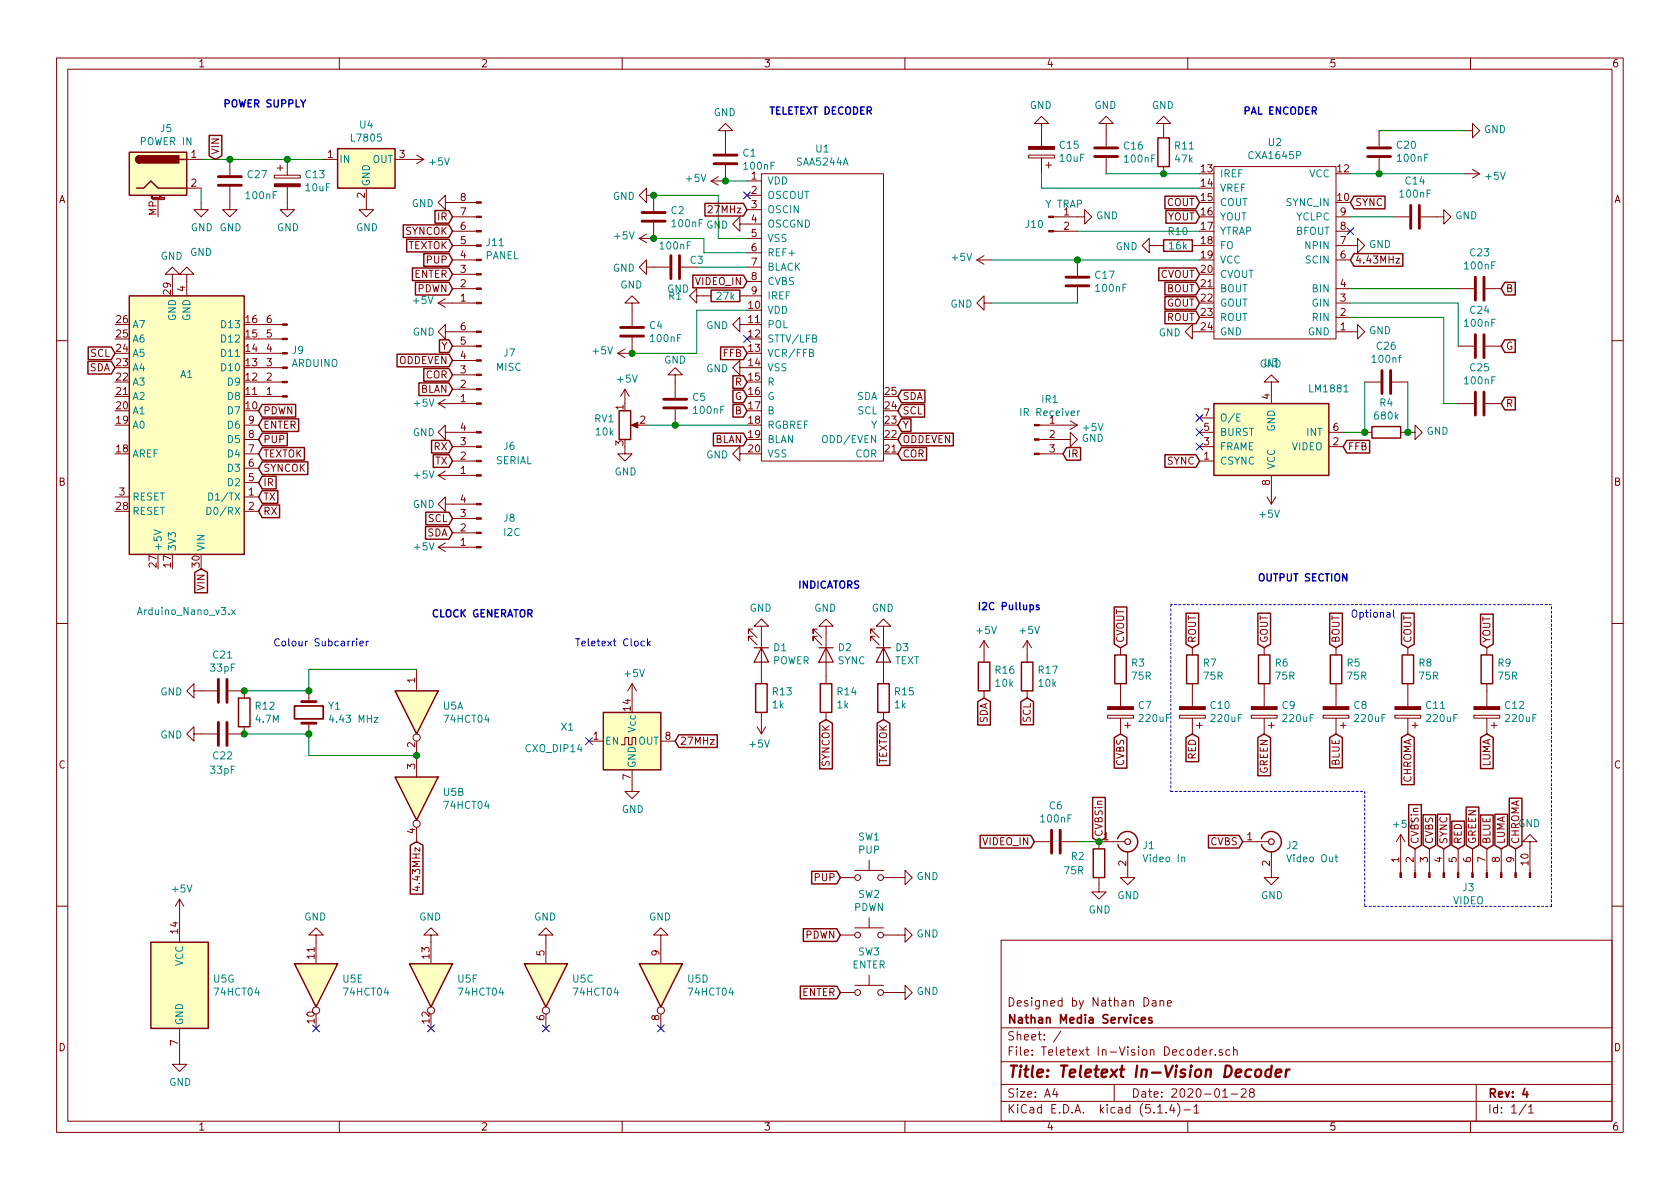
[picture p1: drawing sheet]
<svg xmlns="http://www.w3.org/2000/svg" width="297mm" height="210mm" viewBox="0 0 297 210" stroke-linecap="round" stroke-linejoin="round" font-family="sans-serif">
<g fill="none" stroke="#840000" stroke-width=".18">
<path d="M10 10.3h277v189.9h-277zM12 12.2h273v186.1h-273zM60 10.3v1.9M110 10.3v1.9M160 10.3v1.9M210 10.3v1.9M260 10.3v1.9M26.9 35.3h2.1M27.9 35.3v3M29.1 35.1l-.2-.1 .1-.1h.1v.3h-.1M33 28.2h2.6M33 33.3h2.6"/>
<path d="M35.6 35.8v1.3h1.2l-1.2 1.2-1.3-1.2h1.3M40.6 33v4.1h1.3l-1.3 1.2-1.2-1.2h1.2M40.6 28.2v2.8M48.5 31h4.6v.5h-4.6zM49 29.7h1M49.5 29.2v1M50.8 33v4.1h1.3l-1.3 1.2-1.3-1.2h1.3M50.8 28.2v2.8M57.1 28.2h2.6M64.8 33.3v3.8h1.2l-1.2 1.2-1.3-1.2h1.3M69.8 28.2h5.1M73.7 27.4l1.2 .8"/>
<path d="M74.9 28.2l-1.2 .8M78.7 35.8v-1.3l-1.2 1.3 1.2 1.3v-1.3h5.5M80 38.3h4.2M114.3 34.5v-1.2l-1.3 1.2 1.3 1.3v-1.3h1.3v2.8M115.6 39.4v2.8h-2.6M125.7 32l1.3 .8M127 31.2l-1.3 .8M128.3 23.1h1.2l-1.2-1.3-1.3 1.3h1.3v4.1M128.3 29.2v2.8h-2.6M130.8 39.6v-1.3l-1.3 1.3 1.3 1.3v-1.3h3.8M132.1 32h2.5M132.1 34.5h2.5"/>
<path d="M132.1 37.1h2.5M134.6 30.7h21.6v50.8h-21.6zM181.9 27.4h4.5v.5h-4.5zM184.1 21.8h1.3l-1.3-1.2-1.2 1.2h1.2v4.1M184.1 27.9v2.8M184.9 29.2h1M185.4 28.7v1M186.3 38.3h5.5v-1.2l1.2 1.2-1.2 1.3v-1.3M195.6 21.8h1.2l-1.2-1.2-1.3 1.2h1.3v4.1M195.6 27.9v2.8M205.7 21.8h1.3l-1.3-1.2-1.2 1.2h1.2v2.6M205.7 29.5v1.2"/>
<path d="M214.6 29.5h21.6v30.4h-21.6zM236.2 38.3h2.6M243.8 23.1v2.8M243.8 27.9v2.8M246.4 38.3h2.8M251.2 38.3h4.1v-1.2l1.2 1.2-1.2 1.3v-1.3M259.1 23.1h1.2v-1.3l1.3 1.3-1.3 1.3v-1.3M259.1 30.7h2.5M260.3 30l1.3 .7M261.6 30.7l-1.3 .8M30.5 48.5h1.2l-1.2-1.3-1.3 1.3h1.3v1.3M33 48.5h1.3l-1.3-1.3-1.3 1.3h1.3v3.8"/>
<path d="M45.7 57.4h4.2M45.7 59.9h4.2M77.5 53.6l1.2 .8M77.5 53.6h6.7M78.7 58.7v-1.3l-1.2 1.3 1.2 1.2v-1.2h5.5M78.7 52.8l-1.2 .8M80 46h4.2M80 43.4h4.2M80 40.9h4.2M80 48.5h4.2M80 51h4.2M111.8 53.6h1.2l-1.2-1.3-1.3 1.3h1.3v4.1"/>
<path d="M111.8 59.7v2.8h-2.6M113 42.2l1.3 .7M114.3 47.2v-1.2l-1.3 1.2 1.3 1.3v-1.3h4.1M114.3 41.4l-1.3 .8M120.4 47.2h2.8M123.2 52.3v-1.3l-1.3 1.3 1.3 1.3v-1.3h2.5M130.8 57.4v-1.3l-1.3 1.3 1.3 1.3v-1.3h1.3M130.8 52.3h3.8M132.1 42.2h2.5M132.1 44.7h2.5M132.1 47.2h2.5M132.1 49.8h2.5"/>
<path d="M172.7 46l1.3 .7M172.7 46h2.6M174 53.6v-1.3l-1.3 1.3 1.3 1.3v-1.3h1.3M174 45.2l-1.3 .8M186.3 40.9h4.2M190.5 46v2.8M190.5 50.8v2.8M203.2 43.4v-1.2l-1.3 1.2 1.3 1.3v-1.3h2.5M210.8 58.7v-1.3l-1.3 1.3 1.3 1.2v-1.2h1.3M210.8 43.4h1.3M236.2 43.4h3.8v-1.2l1.3 1.2-1.3 1.3v-1.3M236.2 58.7h3.8v-1.3l1.3 1.3-1.3 1.2v-1.2"/>
<path d="M236.2 46h2.6M236.2 40.9h2.6M236.2 53.6h2.6M236.2 51h2.6M236.2 56.1h2.6M246.8 45.7h.7l-.7 .8h.7M257.8 51h2.8M262.6 51h2.8M10 60.2h2M43.2 75.2h2.5M43.2 77.7h2.5M45.7 62.5h4.2"/>
<path d="M45.7 65h4.2M45.7 67.6h4.2M45.7 70.1h4.2M77.5 71.4h6.7M77.5 71.4l1.2 .7M78.7 76.4v-1.2l-1.2 1.2 1.2 1.3v-1.3h5.5M78.7 70.6l-1.2 .8M80 61.2h4.2M80 63.7h4.2M80 66.3h4.2M80 68.8h4.2M80 79h4.2"/>
<path d="M109.2 62.5l1.3 .7M110.5 79v1.3h1.3l-1.3 1.2-1.3-1.2h1.3M110.5 61.7l-1.3 .8M110.5 68.8l-.8 1.3M110.5 68.8v2.6M110.5 68.8l.8 1.3M112 75.2h1M119.4 66.3h1.2l-1.2-1.3-1.3 1.3h1.3v4.1M119.4 72.4v2.8M130.8 65v-1.3l-1.3 1.3 1.3 1.3v-1.3h1.3M183.7 77.7h5.5v-1.3l1.3 1.3-1.3 1.3v-1.3M183.7 75.2h6.8"/>
<path d="M189.2 74.4l1.3 .8M190.5 75.2l-1.3 .7M212.1 76.4h2.5M212.1 79h2.5M212.1 73.9h2.5M224.8 67.6h1.3l-1.3-1.3-1.3 1.3h1.3v3.8M234.9 76.4h2.6M234.9 79h2.6M241.3 67.6h2.8M241.3 76.4h1.3M246.1 67.6h2.8M247.6 76.4h2.6v-1.2l1.3 1.2-1.3 1.3v-1.3"/>
<path d="M257.8 61.2h2.8M257.8 71.4h2.8M262.6 61.2h2.8M262.6 71.4h2.8M285 60.2h2M20.3 87.9h2.6M43.2 80.3h2.5M43.2 87.9h2.5M43.2 90.4h2.5M43.2 85.3h2.5M43.2 82.8h2.5M77.5 84.1l1.2 .7"/>
<path d="M77.5 84.1h6.7M77.5 96.8h6.7M77.5 96.8l1.2 .7M78.7 89.1v-1.2l-1.2 1.2 1.2 1.3v-1.3h5.5M78.7 83.3l-1.2 .8M78.7 96l-1.2 .8M80 81.5h4.2M80 91.7h4.2M80 94.2h4.2M130.8 80.3v-1.3l-1.3 1.3 1.3 1.2v-1.2h1.3M183.7 80.3h4.3M212.1 81.5h2.5"/>
<path d="M224 87.9l.8 1.2M224.8 84.1v5M225.6 87.9l-.8 1.2M10 110.3h2M73.7 118.4v3.8M133.1 111.2h-.8v.8v-.8l1.6 1.6M133.1 112.5h-.8v.8v-.8l1.6 1.5M134.6 110.7h1.3l-1.3-1.2-1.3 1.2h1.3v10.2M144.5 111.2h-.7v.8v-.8l1.5 1.6M144.5 112.5h-.7v.8v-.8l1.5 1.5M146 110.7h1.3l-1.3-1.2-1.2 1.2h1.2v10.2M154.7 111.2h-.8v.8v-.8l1.5 1.6"/>
<path d="M154.7 112.5h-.8v.8v-.8l1.5 1.5M156.2 110.7h1.3l-1.3-1.2-1.3 1.2h1.3v10.2M174 113.3v3.8M174 113.3l-.8 1.2M174 113.3l.8 1.2M181.6 113.3v3.8M181.6 113.3l-.8 1.2M181.6 113.3l.8 1.2M198.1 114.5v1.3M210.8 114.5v1.3M223.5 114.5v1.3M236.2 114.5v1.3"/>
<path d="M248.9 114.5v1.3M262.9 114.5v1.3M285 110.3h2M34.3 122.2v-1.3l-1.3 1.3 1.3 1.2v-1.2h4.1M34.3 129.8v-1.3l-1.3 1.3 1.3 1.3v-1.3h4.1M40.4 122.2h2.8v1.2M43.2 128.5v1.3h-2.8M54.6 122.2v1.9M54.6 127.9v1.9M73.7 131.1v6.3M104.1 131.1h2.6M109.9 131.7h.6v-1.3h.6v1.3h.7v-1.3h.6v1.3"/>
<path d="M111.8 136.1v3.8h1.2l-1.2 1.3-1.3-1.3h1.3M111.8 120.9v2.5M111.8 120.9l-.8 1.3M111.8 120.9l.7 1.3M116.8 131.1h2.6M133.9 128.5l.7 1.3M134.6 126v3.8M135.4 128.5l-.8 1.3M146 126v1.2M156.2 126v1.2M174 122.2v1.2M181.6 122.2v1.2"/>
<path d="M195.8 126.5h4.6v.5h-4.6zM198.1 120.9v4.1M198.1 127v2.8M198.9 128.3h1M199.4 127.8v1M208.5 126.5h4.6v.5h-4.6zM210.8 120.9v4.1M210.8 127v2.8M211.6 128.3h1M212.1 127.8v1M221.2 126.5h4.6v.5h-4.6zM223.5 120.9v4.1"/>
<path d="M223.5 127v2.8M224.3 128.3h1M224.8 127.8v1M233.9 126.5h4.6v.5h-4.6zM236.2 120.9v4.1M236.2 127v2.8M237 128.3h1M237.5 127.8v1M246.6 126.5h4.6v.5h-4.6zM248.9 120.9v4.1M248.9 127v2.8M249.7 128.3h1"/>
<path d="M250.2 127.8v1M260.6 126.5h4.6v.5h-4.6zM262.9 120.9v4.1M262.9 127v2.8M263.7 128.3h1M264.2 127.8v1M31.7 159v7.6M31.7 159l-.7 1.3M31.7 159l.8 1.3M73.7 146.3v2.5M73.8 156.7v.8l-.9-.3M148.6 155.2h2.5"/>
<path d="M151.1 153.9h5.1M153.7 152.1v1.8M156.2 155.2h3.8v-1.3l1.3 1.3-1.3 1.3v-1.3M182.9 148.8h2.8M187.7 148.8h2.8M194.3 155.2v2.5h1.3l-1.3 1.3-1.3-1.3h1.3M198.9 148.8h-4.6v1.3M199.4 150.6v4.6h1.3l-1.3 1.3-1.3-1.3h1.3M219.7 148.8h4.6M224.8 150.6v4.6h1.3l-1.3 1.3-1.3-1.3h1.3M247.6 147.6l-.7 1.2M247.6 147.6v6.7"/>
<path d="M247.6 147.6l.8 1.2M250.2 150.1v4.2M252.7 150.1v4.2M255.3 150.1v4.2M257.8 150.1v4.2M260.3 150.1v4.2M262.9 150.1v4.2M265.4 150.1v4.2M268 150.1v4.2M270.5 148.8h1.3l-1.3-1.2-1.3 1.2h1.3v5.5M10 160.2h2M55.9 165.3h1.2l-1.2-1.2-1.3 1.2h1.3v5.1"/>
<path d="M55.9 179.3v2.6M76.2 165.3h1.3l-1.3-1.2-1.3 1.2h1.3v5.1M76.2 179.3v2.6M96.5 165.3h1.3l-1.3-1.2-1.3 1.2h1.3v5.1M96.5 179.3v2.6M116.8 165.3h1.3l-1.3-1.2-1.2 1.2h1.2v5.1M116.8 179.3v2.6M148.6 165.3h2.5M148.6 175.5h2.5M151.1 164.1h5.1M151.1 174.2h5.1M153.7 162.3v1.8"/>
<path d="M153.7 172.5v1.7M156.2 165.3h3.8v-1.2l1.3 1.2-1.3 1.3v-1.3M156.2 175.5h3.8v-1.3l1.3 1.3-1.3 1.3v-1.3M177 166.3h108v32h-108zM203.8 177h.5l.1 .9M204.4 177.3l-.5 .1-.2 .2 .2 .3 .5-.1M205.1 177.1l.1-.1a.37 .37 0 0 1 .6 .1v.8M205.1 176.9v1M206.4 177.4l.7-.1-.1-.3-.4-.1-.2 .2 .1 .7h.5M285 160.2h2M31.7 181.9v6.3h1.3l-1.3 1.3-1.2-1.3h1.2M60 198.3v1.9"/>
<path d="M110 198.3v1.9M160 198.3v1.9M177 194.8h108M177 191.8h108M177 187.8h108M177 181.8h108M186.5 192.5l-.4 1h1M186.8 193v1M187.6 182.3l-1.3 2M197 191.8v3M204.7 196.8h.8M206.2 196.7v.1"/>
<path d="M207.2 195.2l-.4 1.1h.9M207.5 195.8v1M208.2 195.1a1.71 1.71 0 0 1 0 2.3M209.3 196.3h1.2M210 198.3v1.9M211.1 195.8l.4-.5v1.5M211.1 196.8h.9M212 185.7l-.5-.1-.2 .3v.6l.2 .1 .5-.1M212 185.1v1.5M212.6 186.1l.7-.1v-.3l-.5-.1-.2 .2 .1 .7h.6M214 185.6v1M214.4 185.6l-.3 .1-.1 .2"/>
<path d="M214.9 186.5v.1M216.1 185.7l-.4-.1-.2 .2 .1 .2 .5 .2v.3h-.6M216.2 194h.8M217.4 185.7l-.4-.1-.3 .3 .1 .6 .2 .1 .4-.1M217.7 193.5h1.1M218.1 185.7l.2-.1 .4 .1v.9M218.1 185.1v1.5M219.5 192.7l.2-.2h.3l.3 .2v.3v.2l-.9 .8h.9M221.2 193.2l-.3-.3 .1-.2 .2-.2 .4 .1 .2 .2-.1 .2-.6 .2a.48 .48 0 0 0-.1 .7l.2 .1 .5-.1a.48 .48 0 0 0-.1-.7h-.1M260 198.3v1.9M261 191.8v6.5M269.8 195.2l-1.2 2"/>
<path d="M270.3 195.8l.4-.5v1.5M270.3 196.8h.8"/>
<circle cx="73.7" cy="130.4" r=".63"/>
<circle cx="73.7" cy="145.7" r=".63"/>
<circle cx="151.6" cy="155.2" r=".51"/>
<circle cx="155.7" cy="155.2" r=".51"/>
<circle cx="55.9" cy="178.7" r=".63"/>
<circle cx="76.2" cy="178.7" r=".63"/>
<circle cx="96.5" cy="178.7" r=".63"/>
<circle cx="116.8" cy="178.7" r=".63"/>
<circle cx="151.6" cy="165.3" r=".51"/>
<circle cx="151.6" cy="175.5" r=".51"/>
<circle cx="155.7" cy="165.3" r=".51"/>
<circle cx="155.7" cy="175.5" r=".51"/>
</g>
<path d="M52.1 124.8h5v2.3h-5zM201.8 180.4l.7-.1v-.3l-.5-.1-.2 .2 .1 .7h.6M203.7 180l-.4-.1-.2 .2 .1 .3 .5 .1v.3h-.6M269.6 192.5l-.4 1h1M270 193v1" fill="none" stroke="#840000" stroke-width=".3"/>
<path d="M222.1 189.3a.53 .53 0 0 1 .5-.2 .53 .53 0 0 1 .4 .4l-.1 .6a.54 .54 0 0 1-.5 .4 .54 .54 0 0 1-.5-.4zM224.8 189.2a.68 .68 0 0 0-1 .3v.8l.2 .1 .6-.1M224.9 188.4l-.3 2M225.6 189.8l.9-.2v-.4h-.8l-.2 1 .3 .2 .5-.1M227.5 189.1l-.2 1.3M228 189.1a.54 .54 0 0 0-.6 .4" fill="none" stroke="#840000" stroke-width=".41"/>
<g fill="#ffffc2" stroke="#ffffc2" stroke-width=".18">
<path d="M52.1 170.4h7.6l-3.8 7.6z"/>
<path d="M69.8 122.2h7.7l-3.8 7.6z"/>
<path d="M69.8 137.4h7.7l-3.8 7.6z"/>
<path d="M92.7 170.4h7.6l-3.8 7.6z"/>
<path d="M113 170.4h7.6l-3.8 7.6z"/>
<path d="M72.4 170.4h7.6l-3.8 7.6z"/>
<path d="M26.7 166.6h10.1v15.3h-10.1z"/>
<path d="M22.9 26.9h10.1v7.6h-10.1z"/>
<path d="M59.7 26.3h10.1v7h-10.1z"/>
<path d="M106.7 126h10.1v10.1h-10.1z"/>
<path d="M214.6 71.4h20.3v12.7h-20.3z"/>
<path d="M22.9 52.3h20.3v45.7h-20.3z"/>
</g>
<g fill="none" stroke="#840000" stroke-width=".25">
<path d="M22.9 26.9h10.1v7.6h-10.1zM24.1 33.3h1.3l1.3-1.3 1.2 1.3h5.1M24.6 27.6a.63 .63 0 0 0-.6 .6 .63 .63 0 0 0 .6 .6M31.7 28.2h1.3M37 23.9h2.2v3.7l-1.1 .6-1.1-.6zM59.7 26.3h10.1v7h-10.1zM71.3 39.8h8.1l.6 1.1-.6 1.1h-8.1zM76.9 37.2h2.5l.6 1.1-.6 1.2h-2.5zM124.6 36h6.8l.7 1.1-.7 1.1h-6.8zM204.7 24.4h2.1v5.1h-2.1zM206 34.7h5.5l.6 1.1-.6 1.1h-5.5zM206.1 37.2h5.4l.6 1.1-.6 1.2h-5.4z"/>
<path d="M239.4 34.7h5.5v2.2h-5.5l-.6-1.1zM22.9 52.3h20.3v45.7h-20.3zM71.9 42.3h7.5l.6 1.1-.6 1.1h-7.5zM72.9 47.4h6.5l.6 1.1-.6 1.1h-6.5zM73.5 49.9h5.9l.6 1.1-.6 1.2h-5.9zM74.9 44.9h4.5l.6 1.1-.6 1.1h-4.5zM122.5 48.7h8.9l.7 1.1-.7 1.1h-8.9zM125.7 51.3h5.1v2h-5.1zM204.9 47.4h6.6l.6 1.1-.6 1.1h-6.6zM205.7 42.4h5.1v2h-5.1zM206 49.9h5.5l.6 1.1-.6 1.2h-5.5zM206 55h5.5l.6 1.1-.6 1.1h-5.5z"/>
<path d="M206 52.5h5.5l.6 1.1-.6 1.1h-5.5zM239.4 44.9h8.6v2.2h-8.6l-.6-1.1zM266.1 49.9h1.8v2.3h-1.8l-.7-1.2zM15.5 63.9h4.2l.6 1.1-.6 1.1h-4.2zM15.6 61.4h4.1l.6 1.1-.6 1.1h-4.1zM46.4 74.1h6.4v2.2h-6.4l-.7-1.1zM46.4 71.5h5.9v2.3h-5.9l-.7-1.2zM46.4 76.6h4.4v2.2h-4.4l-.7-1.1zM46.4 79.1h7.4v2.3h-7.4l-.7-1.1zM70.2 62.6h9.2l.6 1.1-.6 1.2h-9.2zM74.1 67.7h5.3l.6 1.1-.6 1.1h-5.3zM74.9 65.2h4.5l.6 1.1-.6 1.1h-4.5z"/>
<path d="M76.3 77.9h3.1l.6 1.1-.6 1.1h-3.1zM77.7 60.1h1.7l.6 1.1-.6 1.1h-1.7zM109.5 72.6h2v5.1h-2zM126.1 76.6h5.3l.7 1.1-.7 1.1h-5.3zM127.4 61.4h4l.7 1.1-.7 1.1h-4zM129.6 69h1.8l.7 1.1-.7 1.1h-1.8zM129.6 66.4h1.8l.7 1.2-.7 1.1h-1.8zM129.6 71.5h1.8l.7 1.1-.7 1.2h-1.8zM159.4 74.1h1.7v2.2h-1.7l-.7-1.1zM159.4 69h4.1v2.2h-4.1l-.7-1.1zM159.4 79.1h4.4v2.3h-4.4l-.7-1.1zM159.4 71.5h4.1v2.3h-4.1l-.7-1.2z"/>
<path d="M159.4 76.6h9.2v2.2h-9.2l-.7-1.1zM188.6 79.1h2.5v2.3h-2.5l-.6-1.1zM214.6 71.4h20.3v12.7h-20.3zM238.1 77.9h4.1v2.2h-4.1l-.6-1.1zM242.6 75.4h5v2.1h-5zM266.1 70.3h1.8v2.2h-1.8l-.7-1.1zM266.1 60.1h1.8v2.2h-1.8l-.7-1.1zM46.4 84.2h2.4v2.3h-2.4l-.7-1.2zM46.4 89.3h3v2.2h-3l-.7-1.1zM46.4 86.8h2.7v2.2h-2.7l-.7-1.1zM46.4 81.7h8v2.2h-8l-.7-1.1zM75.2 93.1h4.2l.6 1.1-.6 1.1h-4.2z"/>
<path d="M75.3 90.6h4.1l.6 1.1-.6 1.1h-4.1zM76.6 80.4h2.8l.6 1.1-.6 1.1h-2.8zM206 80.4h5.5l.6 1.1-.6 1.1h-5.5zM34.4 101.2l1.2-.6 1.1 .6v3.6h-2.3zM173 117.1h2v5.1h-2zM180.6 117.1h2v5.1h-2zM197 107.3h2.2v6.6l-1.1 .6-1.1-.6zM197.1 115.8h2v5.1h-2zM209.7 108.4h2.2v5.5l-1.1 .6-1.1-.6zM209.8 115.8h2v5.1h-2zM222.4 108.4h2.2v5.5l-1.1 .6-1.1-.6zM222.5 115.8h2v5.1h-2z"/>
<path d="M235.1 108.4h2.2v5.5l-1.1 .6-1.1-.6zM235.2 115.8h2v5.1h-2zM247.8 108.4h2.2v5.5l-1.1 .6-1.1-.6zM247.9 115.8h2v5.1h-2zM261.8 108.6h2.2v5.3l-1.1 .6-1.1-.6zM261.9 115.8h2v5.1h-2zM42.2 123.4h2v5.1h-2zM69.8 122.2h7.7l-3.8 7.6zM69.8 137.4h7.7l-3.8 7.6zM106.7 126h10.1v10.1h-10.1zM120 129.9h6.8v2.3h-6.8l-.6-1.1zM133.6 120.9h2v5.1h-2z"/>
<path d="M144.9 127.9l1.1-.7 1.2 .7v8.1h-2.3zM145 120.9h2.1v5.1h-2.1zM155.1 127.9l1.1-.7 1.1 .7v7.5h-2.2zM155.2 120.9h2v5.1h-2zM172.9 124.1l1.1-.7 1.1 .7v4.1h-2.2zM180.5 124.1l1.1-.7 1.1 .7v4.1h-2.2zM197 130.4l1.1-.6 1.1 .6v5.4h-2.2zM209.7 130.4l1.1-.6 1.1 .6v4.3h-2.2zM222.4 130.4l1.1-.6 1.1 .6v6.8h-2.2zM235.1 130.4l1.1-.6 1.1 .6v5.4h-2.2zM247.8 130.4l1.1-.6 1.1 .6v8.4h-2.2zM261.8 130.4l1.1-.6 1.1 .6v5.5h-2.2z"/>
<path d="M72.5 149.5l1.2-.7 1.1 .7v8.6h-2.3zM143.5 154.1h4.5l.6 1.1-.6 1.1h-4.5zM173.3 147.7h8.9l.7 1.1-.7 1.2h-8.9zM193.2 141h2.2v7.2l-1.1 .6-1.1-.6zM193.3 150.1h2v5.1h-2zM197.6 148.3a1.8 1.8 0 0 1 2.8-1 1.8 1.8 0 0 1 0 2.9 1.8 1.8 0 0 1-2.8-.9M213.7 147.7h5.4l.6 1.1-.6 1.2h-5.4zM223 148.3a1.8 1.8 0 0 1 2-1.3 1.8 1.8 0 0 1 1.5 1.8M226.6 148.8a1.8 1.8 0 0 1-1.6 1.8 1.8 1.8 0 0 1-2-1.3M249.1 142.3h2.2v7.2l-1.1 .6-1.1-.6zM251.6 144.1h2.2v5.4l-1.1 .6-1.1-.6zM254.2 144h2.2v5.5l-1.1 .6-1.1-.6z"/>
<path d="M256.7 145.2h2.2v4.3l-1.1 .6-1.1-.6zM259.2 142.7h2.3v6.8l-1.2 .6-1.1-.6zM261.8 144.1h2.2v5.4l-1.1 .6-1.1-.6zM264.3 144h2.2v5.5l-1.1 .6-1.1-.6zM266.9 141.1h2.2v8.4l-1.1 .6-1.1-.6zM26.7 166.6h10.1v15.3h-10.1zM52.1 170.4h7.6l-3.8 7.6zM72.4 170.4h7.6l-3.8 7.6zM92.7 170.4h7.6l-3.8 7.6zM113 170.4h7.6l-3.8 7.6zM141.5 174.4h6.5l.6 1.1-.6 1.1h-6.5zM142 164.2h6l.6 1.1-.6 1.2h-6z"/>
</g>
<g fill="none" stroke="#840000" stroke-width=".51">
<path d="M38.6 32.8h4.1M38.6 31.2h4.1M113.5 39.1h4.1M113.5 37.6h4.1M126.2 29h4.1M126.2 27.4h4.1M193.5 26.2h4.1M193.5 27.7h4.1M241.8 26.2h4.1M241.8 27.7h4.1M249.4 36.3v4.1M251 36.3v4.1"/>
<path d="M109.7 59.4h4.1M109.7 57.9h4.1M118.6 45.2v4.1M120.1 45.2v4.1M188.5 50.5h4M188.5 49h4M260.9 49v4.1M260.9 59.2v4M262.4 49v4.1M262.4 59.2v4M117.3 72.1h4.1M117.3 70.6h4.1"/>
<path d="M244.3 65.5v4.1M245.9 65.5v4.1M260.9 69.3v4.1M262.4 69.3v4.1M38.6 120.1v4.1M38.6 127.8v4M40.1 120.1v4.1M40.1 127.8v4M53.3 124.1h2.6M53.3 127.9h2.6M185.9 146.8v4.1M187.5 146.8v4.1"/>
</g>
<g fill="#840000" stroke="#840000" stroke-width=".18">
<path d="M221.2 125h4.6v.5h-4.6z"/>
<path d="M233.9 125h4.6v.5h-4.6z"/>
<path d="M195.8 125h4.6v.5h-4.6z"/>
<path d="M48.5 32.5h4.6v.5h-4.6z"/>
<path d="M181.9 25.9h4.5v.5h-4.5z"/>
<path d="M84.2 58.5h.9v.3h-.9z"/>
<path d="M84.2 61.1h.9v.2h-.9z"/>
<path d="M84.2 63.6h.9v.3h-.9z"/>
<path d="M84.2 66.2h.9v.2h-.9z"/>
<path d="M84.2 68.7h.9v.3h-.9z"/>
<path d="M84.2 71.2h.9v.3h-.9z"/>
<path d="M49.9 57.3h.9v.2h-.9z"/>
<path d="M49.9 59.8h.9v.3h-.9z"/>
<path d="M49.9 62.4h.9v.2h-.9z"/>
<path d="M49.9 64.9h.9v.2h-.9z"/>
<path d="M49.9 67.4h.9v.3h-.9z"/>
<path d="M49.9 70h.9v.2h-.9z"/>
<path d="M182.9 80.1h.8v.3h-.8z"/>
<path d="M182.9 77.6h.8v.2h-.8z"/>
<path d="M182.9 75.1h.8v.2h-.8z"/>
<path d="M185.4 40.8h.9v.2h-.9z"/>
<path d="M185.4 38.2h.9v.3h-.9z"/>
<path d="M84.2 35.7h.9v.2h-.9z"/>
<path d="M84.2 38.2h.9v.3h-.9z"/>
<path d="M84.2 40.8h.9v.2h-.9z"/>
<path d="M84.2 43.3h.9v.3h-.9z"/>
<path d="M84.2 45.8h.9v.3h-.9z"/>
<path d="M84.2 48.4h.9v.2h-.9z"/>
<path d="M84.2 50.9h.9v.3h-.9z"/>
<path d="M84.2 53.5h.9v.2h-.9z"/>
<path d="M270.4 154.3h.2v.9h-.2z"/>
<path d="M267.8 154.3h.3v.9h-.3z"/>
<path d="M265.3 154.3h.3v.9h-.3z"/>
<path d="M262.8 154.3h.2v.9h-.2z"/>
<path d="M260.2 154.3h.3v.9h-.3z"/>
<path d="M257.7 154.3h.2v.9h-.2z"/>
<path d="M255.1 154.3h.3v.9h-.3z"/>
<path d="M252.6 154.3h.3v.9h-.3z"/>
<path d="M250.1 154.3h.2v.9h-.2z"/>
<path d="M247.5 154.3h.3v.9h-.3z"/>
<path d="M84.2 76.3h.9v.3h-.9z"/>
<path d="M84.2 78.9h.9v.2h-.9z"/>
<path d="M84.2 81.4h.9v.3h-.9z"/>
<path d="M84.2 83.9h.9v.3h-.9z"/>
<path d="M84.2 89h.9v.3h-.9z"/>
<path d="M84.2 91.6h.9v.2h-.9z"/>
<path d="M84.2 94.1h.9v.3h-.9z"/>
<path d="M84.2 96.6h.9v.3h-.9z"/>
<path d="M111.6 75.2l1.2-.5v1z"/>
<path d="M208.5 125h4.6v.5h-4.6z"/>
<path d="M260.6 125h4.6v.5h-4.6z"/>
<path d="M246.6 125h4.6v.5h-4.6z"/>
</g>
<g fill="none" stroke="#840000" stroke-width=".2">
<path d="M133.3 114.5h2.6M134.6 114.5l1.3 2.6h-2.6zM144.8 114.5h2.5M146 114.5l1.3 2.6h-2.5zM154.9 114.5h2.6M156.2 114.5l1.3 2.6h-2.6z"/>
<circle cx="199.4" cy="148.8" r=".51"/>
<circle cx="224.8" cy="148.8" r=".51"/>
</g>
<path d="M143.1 62.4l.6-.1 .1-.2-.1-.2-.6-.1v1.2h.5l.2-.1 .1-.3-.3-.2M190.9 72.7h-.2l-.1 .2M219.3 73.2h-.6v1.3h.6M223.7 63.7a.59 .59 0 0 0-.7 .6 .59 .59 0 0 0 .7 .6v-.5h-.2M27.2 93.7l1.3 .4-1.3 .4M36.6 89.7a.64 .64 0 0 1 .7 .6 .64 .64 0 0 1-.7 .7zM36.9 87.2a.64 .64 0 0 1 .7 .6 .64 .64 0 0 1-.7 .6zM40.9 107.8l.7 .9M41.6 107.8l-.7 .9M208.9 151.7l.2-.1h.3l.1 .8M236 151.6h.5M236.2 151.1v1.1l.3 .2" fill="none" stroke="#008484" stroke-width=".18"/>
<g fill="#840000" stroke="#840000" stroke-width=".25">
<path d="M24.2 27.7l.4-.1v1.2a.64 .64 0 0 1-.6-.4 .64 .64 0 0 1 .2-.7z"/>
<path d="M24.6 27.6h7v1.2h-7z"/>
</g>
<path d="M207 106.9v33M274.3 106.9h-67.3M207 139.9h34.3M241.3 139.9v20.4M241.3 160.3h33M274.3 160.3v-53.4" fill="none" stroke="#0000c2" stroke-width=".18" stroke-dasharray=".4 .4"/>
<g fill="none" stroke="#008400" stroke-width=".18">
<path d="M35.6 28.2h21.5M35.6 33.3v2.5M115.6 34.5h11.4v7.7h5.1M128.3 32h3.8M184.1 30.7v2.6h28M195.6 30.7h16.5M238.8 30.7h20.3M238.8 38.3h7.6M243.8 23.1h15.3M115.6 42.2h8.9v2.5h7.6M123.2 47.2h8.9M132.1 54.9h-8.9v7.6h-11.4"/>
<path d="M175.3 53.6h15.2M175.3 46h36.8M190.5 40.9h21.6M238.8 51h19M238.8 53.6h19v7.6M238.8 56.1h16.5v15.3h2.5M114.3 75.2h17.8M241.3 67.6v8.8h-3.8M248.9 67.6v8.8M73.7 118.4h-19.1v3.8h-11.4M43.2 129.8h11.4v3.8h19.1M190.5 148.8h3.8"/>
</g>
<path d="M63.1 112.9v.2M63.1 113.4v.8M63.6 113.8l.6-.1v-.3h-.4l-.2 .2 .1 .6h.5M64.8 113.4v.8M65.1 113.4l-.3 .2M113.9 113.4h-.3l-.3 .2 .2 .6h.4M114.5 112.9v1.3M114.6 113.7l.4 .5M115 113.4l-.5 .5M246.4 107.9v1.1l.2 .1" fill="none" stroke="#0000c2" stroke-width=".18"/>
<path d="M183.7 107h-.3l-.2 .2 .1 .1 .4 .2v.3h-.5" fill="none" stroke="#0000c2" stroke-width=".25"/>
<g fill="#008400" stroke="#008400" stroke-width=".25">
<circle cx="243.8" cy="30.7" r=".51"/>
<circle cx="40.6" cy="28.2" r=".51"/>
<circle cx="50.8" cy="28.2" r=".51"/>
<circle cx="43.2" cy="129.8" r=".51"/>
<circle cx="43.2" cy="122.2" r=".51"/>
<circle cx="119.4" cy="75.2" r=".51"/>
<circle cx="248.9" cy="76.4" r=".51"/>
<circle cx="190.5" cy="46" r=".51"/>
<circle cx="194.3" cy="148.8" r=".51"/>
<circle cx="205.7" cy="30.7" r=".51"/>
<circle cx="54.6" cy="129.8" r=".51"/>
<circle cx="73.7" cy="133.6" r=".51"/>
<circle cx="111.8" cy="62.5" r=".51"/>
<circle cx="54.6" cy="122.2" r=".51"/>
<circle cx="241.3" cy="76.4" r=".51"/>
<circle cx="115.6" cy="42.2" r=".51"/>
<circle cx="115.6" cy="34.5" r=".51"/>
<circle cx="128.3" cy="32" r=".51"/>
</g>
<g fill="none" stroke="#000084" stroke-width=".18">
<path d="M131.5 33.9l1.2 1.2M132.7 33.9l-1.2 1.2M131.5 59.3l1.2 1.2M132.7 59.3l-1.2 1.2M238.2 40.3l1.2 1.2M239.4 40.3l-1.2 1.2M211.5 78.4l1.2 1.2M211.5 75.8l1.2 1.3M211.5 73.3l1.2 1.2M212.7 78.4l-1.2 1.2M212.7 75.8l-1.2 1.3M212.7 73.3l-1.2 1.2"/>
<path d="M103.5 130.4l1.2 1.3M104.7 130.4l-1.2 1.3M55.3 181.2l1.2 1.3M56.5 181.2l-1.2 1.3M75.6 181.2l1.2 1.3M76.8 181.2l-1.2 1.3M95.9 181.2l1.2 1.3M97.1 181.2l-1.2 1.3M116.2 181.2l1.2 1.3M117.4 181.2l-1.2 1.3"/>
</g>
<text font-size="2.8" fill="#840000" x="178" y="190.5">Title: Teletext In-Vision Decoder</text>
<g font-size="2.1" fill="#840000">
<text x="178" y="178">Designed by Nathan Dane</text>
<text x="178" y="184">Sheet: /</text>
<text x="178" y="181">Nathan Media Services</text>
<text x="178" y="186.7">File: Teletext In-Vision Decoder.sch</text>
<text x="178" y="196.9">KiCad E.D.A. kicad (5.1.4)-1</text>
<text x="178" y="194.1">Size: A4</text>
<text x="200" y="194.1">Date: 2020-01-28</text>
<text x="263" y="194.1">Rev: 4</text>
<text x="263" y="196.9">Id: 1/1</text>
</g>
<g font-size="1.8" fill="#840000">
<text x="35" y="11.9">1</text>
<text x="85" y="11.9">2</text>
<text x="135" y="11.9">3</text>
<text x="185" y="11.9">4</text>
<text x="235" y="11.9">5</text>
<text x="285" y="11.9">6</text>
<text x="33.8" y="27.9">1</text>
<text x="38.7" y="27.4" transform="rotate(-90 38.7 27.4)">VIN</text>
<text x="57.9" y="27.9">1</text>
<text x="70.6" y="27.9">3</text>
<text x="10.4" y="35.9">A</text>
<text x="33.8" y="33">2</text>
<text x="64.5" y="35" transform="rotate(-90 64.5 35)">2</text>
<text x="81.4" y="35.6">8</text>
<text x="132.9" y="31.7">1</text>
<text x="132.9" y="34.3">2</text>
<text x="212.4" y="30.5">13</text>
<text x="212.4" y="33">14</text>
<text x="212.4" y="35.6">15</text>
<text x="236.5" y="35.6">10</text>
<text x="236.5" y="30.5">12</text>
<text x="285.4" y="35.9">A</text>
<text x="27.7" y="38.1" transform="rotate(-90 27.7 38.1)">MP</text>
<text x="71.7" y="41.5">SYNCOK</text>
<text x="77.4" y="39">IR</text>
<text x="81.4" y="40.6">6</text>
<text x="81.4" y="38.1">7</text>
<text x="125.7" y="37.7">27MHz</text>
<text x="132.9" y="36.8">3</text>
<text x="132.9" y="39.4">4</text>
<text x="132.9" y="41.9">5</text>
<text x="188.1" y="38.1">1</text>
<text x="188.1" y="40.6">2</text>
<text x="206.3" y="36.4">COUT</text>
<text x="206.4" y="39">YOUT</text>
<text x="212.4" y="38.1">16</text>
<text x="212.4" y="40.6">17</text>
<text x="237" y="40.6">8</text>
<text x="237" y="38.1">9</text>
<text x="239.5" y="36.4">SYNC</text>
<text x="72.1" y="44.1">TEXTOK</text>
<text x="75.6" y="46.6">PUP</text>
<text x="81.4" y="45.7">4</text>
<text x="81.4" y="43.2">5</text>
<text x="132.9" y="44.4">6</text>
<text x="132.9" y="47">7</text>
<text x="212.4" y="43.2">18</text>
<text x="212.4" y="45.7">19</text>
<text x="237" y="45.7">6</text>
<text x="237" y="43.2">7</text>
<text x="239.5" y="46.6">4.43MHz</text>
<text x="30.2" y="52" transform="rotate(-90 30.2 52)">29</text>
<text x="32.8" y="51.5" transform="rotate(-90 32.8 51.5)">4</text>
<text x="73.2" y="49.1">ENTER</text>
<text x="73.8" y="51.7">PDWN</text>
<text x="81.4" y="53.3">1</text>
<text x="81.4" y="50.8">2</text>
<text x="81.4" y="48.3">3</text>
<text x="123" y="50.4">VIDEO_IN</text>
<text x="132.9" y="49.5">8</text>
<text x="132.9" y="52.1">9</text>
<text x="205.1" y="49.1">CVOUT</text>
<text x="206.3" y="51.7">BOUT</text>
<text x="212.4" y="48.3">20</text>
<text x="212.4" y="50.8">21</text>
<text x="212.4" y="53.3">22</text>
<text x="237" y="53.3">3</text>
<text x="237" y="50.8">4</text>
<text x="266.2" y="51.7">B</text>
<text x="20.6" y="59.7">25</text>
<text x="20.6" y="57.1">26</text>
<text x="43.5" y="59.7">15</text>
<text x="43.5" y="57.1">16</text>
<text x="47.1" y="59.7">5</text>
<text x="47.1" y="57.1">6</text>
<text x="81.4" y="58.4">6</text>
<text x="132.4" y="54.6">10</text>
<text x="132.4" y="57.1">11</text>
<text x="132.4" y="59.7">12</text>
<text x="206.2" y="54.2">GOUT</text>
<text x="206.3" y="56.8">ROUT</text>
<text x="212.4" y="55.9">23</text>
<text x="212.4" y="58.4">24</text>
<text x="237" y="58.4">1</text>
<text x="237" y="55.9">2</text>
<text x="15.8" y="65.7">SDA</text>
<text x="16" y="63.1">SCL</text>
<text x="20.6" y="64.8">23</text>
<text x="20.6" y="62.2">24</text>
<text x="43.5" y="64.8">13</text>
<text x="43.5" y="62.2">14</text>
<text x="47.1" y="64.8">3</text>
<text x="47.1" y="62.2">4</text>
<text x="70.5" y="64.4">ODDEVEN</text>
<text x="78.1" y="61.8">Y</text>
<text x="81.4" y="63.5">4</text>
<text x="81.4" y="61">5</text>
<text x="127.9" y="63.1">FFB</text>
<text x="132.4" y="62.2">13</text>
<text x="132.4" y="64.8">14</text>
<text x="266.2" y="61.8">G</text>
<text x="20.6" y="69.8">21</text>
<text x="20.6" y="67.3">22</text>
<text x="43.5" y="69.8">11</text>
<text x="43.5" y="67.3">12</text>
<text x="47.1" y="69.8">1</text>
<text x="47.1" y="67.3">2</text>
<text x="74.3" y="69.5">BLAN</text>
<text x="75.3" y="66.9">COR</text>
<text x="81.4" y="71.1">1</text>
<text x="81.4" y="68.6">2</text>
<text x="81.4" y="66">3</text>
<text x="129.9" y="70.7">G</text>
<text x="130" y="68.2">R</text>
<text x="132.4" y="67.3">15</text>
<text x="132.4" y="69.8">16</text>
<text x="156.5" y="69.8">25</text>
<text x="159.5" y="70.7">SDA</text>
<text x="224.5" y="70.6" transform="rotate(-90 224.5 70.6)">4</text>
<text x="20.6" y="74.9">19</text>
<text x="20.6" y="72.4">20</text>
<text x="43.5" y="72.4">10</text>
<text x="44" y="77.5">8</text>
<text x="44" y="74.9">9</text>
<text x="46.5" y="75.8">ENTER</text>
<text x="46.5" y="73.3">PDWN</text>
<text x="81.4" y="76.2">4</text>
<text x="110.2" y="72.5" transform="rotate(-90 110.2 72.5)">1</text>
<text x="113.2" y="74.9">2</text>
<text x="130" y="73.3">B</text>
<text x="132.4" y="72.4">17</text>
<text x="132.4" y="74.9">18</text>
<text x="132.4" y="77.5">19</text>
<text x="156.5" y="77.5">22</text>
<text x="156.5" y="74.9">23</text>
<text x="156.5" y="72.4">24</text>
<text x="159.5" y="75.8">Y</text>
<text x="159.5" y="73.3">SCL</text>
<text x="185.6" y="74.9">1</text>
<text x="185.6" y="77.5">2</text>
<text x="212.9" y="76.2">5</text>
<text x="212.9" y="73.7">7</text>
<text x="235.7" y="76.2">6</text>
<text x="266.2" y="72">R</text>
<text x="20.6" y="80">18</text>
<text x="44" y="82.5">6</text>
<text x="44" y="80">7</text>
<text x="46.5" y="78.4">PUP</text>
<text x="46.5" y="80.9">TEXTOK</text>
<text x="46.5" y="83.4">SYNCOK</text>
<text x="76.8" y="79.6">RX</text>
<text x="77" y="82.2">TX</text>
<text x="81.4" y="83.8">1</text>
<text x="81.4" y="81.3">2</text>
<text x="81.4" y="78.7">3</text>
<text x="110.2" y="78.8" transform="rotate(-90 110.2 78.8)">3</text>
<text x="126.4" y="78.4">BLAN</text>
<text x="132.4" y="80">20</text>
<text x="156.5" y="80">21</text>
<text x="159.5" y="80.9">COR</text>
<text x="159.5" y="78.4">ODDEVEN</text>
<text x="185.6" y="80">3</text>
<text x="188.7" y="80.9">IR</text>
<text x="206.4" y="82.2">SYNC</text>
<text x="212.9" y="81.3">1</text>
<text x="212.9" y="78.7">3</text>
<text x="235.7" y="78.7">2</text>
<text x="238.3" y="79.6">FFB</text>
<text x="10.4" y="85.9">B</text>
<text x="21.1" y="87.6">3</text>
<text x="44" y="87.6">1</text>
<text x="44" y="85.1">5</text>
<text x="46.5" y="86">IR</text>
<text x="46.5" y="88.5">TX</text>
<text x="81.4" y="88.9">4</text>
<text x="224.5" y="85.8" transform="rotate(-90 224.5 85.8)">8</text>
<text x="285.4" y="85.9">B</text>
<text x="20.6" y="90.2">28</text>
<text x="44" y="90.2">2</text>
<text x="46.5" y="91.1">RX</text>
<text x="75.5" y="94.9">SDA</text>
<text x="75.7" y="92.3">SCL</text>
<text x="81.4" y="94">2</text>
<text x="81.4" y="91.4">3</text>
<text x="27.7" y="100.3" transform="rotate(-90 27.7 100.3)">27</text>
<text x="30.2" y="100.3" transform="rotate(-90 30.2 100.3)">17</text>
<text x="35.3" y="100.3" transform="rotate(-90 35.3 100.3)">30</text>
<text x="81.4" y="96.5">1</text>
<text x="36.2" y="104.3" transform="rotate(-90 36.2 104.3)">VIN</text>
<text x="198.8" y="113.8" transform="rotate(-90 198.8 113.8)">CVOUT</text>
<text x="211.5" y="113.8" transform="rotate(-90 211.5 113.8)">ROUT</text>
<text x="224.2" y="113.8" transform="rotate(-90 224.2 113.8)">GOUT</text>
<text x="236.9" y="113.8" transform="rotate(-90 236.9 113.8)">BOUT</text>
<text x="249.6" y="113.8" transform="rotate(-90 249.6 113.8)">COUT</text>
<text x="263.5" y="113.8" transform="rotate(-90 263.5 113.8)">YOUT</text>
<text x="73.4" y="120.7" transform="rotate(-90 73.4 120.7)">1</text>
<text x="111.5" y="125.7" transform="rotate(-90 111.5 125.7)">14</text>
<text x="104.9" y="130.8">1</text>
<text x="117.6" y="130.8">8</text>
<text x="120.2" y="131.7">27MHz</text>
<text x="174.6" y="128" transform="rotate(-90 174.6 128)">SDA</text>
<text x="182.2" y="127.8" transform="rotate(-90 182.2 127.8)">SCL</text>
<text x="10.4" y="135.9">C</text>
<text x="73.4" y="136" transform="rotate(-90 73.4 136)">3</text>
<text x="73.4" y="132.2" transform="rotate(-90 73.4 132.2)">2</text>
<text x="111.5" y="137.9" transform="rotate(-90 111.5 137.9)">7</text>
<text x="146.7" y="135.6" transform="rotate(-90 146.7 135.6)">SYNCOK</text>
<text x="156.8" y="135.2" transform="rotate(-90 156.8 135.2)">TEXTOK</text>
<text x="198.8" y="135.5" transform="rotate(-90 198.8 135.5)">CVBS</text>
<text x="211.5" y="134.3" transform="rotate(-90 211.5 134.3)">RED</text>
<text x="224.2" y="136.9" transform="rotate(-90 224.2 136.9)">GREEN</text>
<text x="236.9" y="135.4" transform="rotate(-90 236.9 135.4)">BLUE</text>
<text x="263.5" y="135.7" transform="rotate(-90 263.5 135.7)">LUMA</text>
<text x="285.4" y="135.9">C</text>
<text x="249.6" y="138.5" transform="rotate(-90 249.6 138.5)">CHROMA</text>
<text x="73.4" y="147.4" transform="rotate(-90 73.4 147.4)">4</text>
<text x="173.8" y="149.5">VIDEO_IN</text>
<text x="194.9" y="148.1" transform="rotate(-90 194.9 148.1)">CVBSin</text>
<text x="195.1" y="148.6">1</text>
<text x="214" y="149.5">CVBS</text>
<text x="220.5" y="148.6">1</text>
<text x="250.8" y="149.3" transform="rotate(-90 250.8 149.3)">CVBSin</text>
<text x="253.4" y="149.3" transform="rotate(-90 253.4 149.3)">CVBS</text>
<text x="255.9" y="149.3" transform="rotate(-90 255.9 149.3)">SYNC</text>
<text x="258.4" y="149.3" transform="rotate(-90 258.4 149.3)">RED</text>
<text x="261" y="149.3" transform="rotate(-90 261 149.3)">GREEN</text>
<text x="263.5" y="149.3" transform="rotate(-90 263.5 149.3)">BLUE</text>
<text x="266.1" y="149.3" transform="rotate(-90 266.1 149.3)">LUMA</text>
<text x="268.4" y="146.3">GND</text>
<text x="268.6" y="149.3" transform="rotate(-90 268.6 149.3)">CHROMA</text>
<text x="144.2" y="155.8">PUP</text>
<text x="199.1" y="153.1" transform="rotate(-90 199.1 153.1)">2</text>
<text x="224.5" y="153.1" transform="rotate(-90 224.5 153.1)">2</text>
<text x="247.4" y="152.5" transform="rotate(-90 247.4 152.5)">1</text>
<text x="249.9" y="152.5" transform="rotate(-90 249.9 152.5)">2</text>
<text x="252.5" y="152.5" transform="rotate(-90 252.5 152.5)">3</text>
<text x="255" y="152.5" transform="rotate(-90 255 152.5)">4</text>
<text x="257.6" y="152.5" transform="rotate(-90 257.6 152.5)">5</text>
<text x="260.1" y="152.5" transform="rotate(-90 260.1 152.5)">6</text>
<text x="262.6" y="152.5" transform="rotate(-90 262.6 152.5)">7</text>
<text x="265.2" y="152.5" transform="rotate(-90 265.2 152.5)">8</text>
<text x="267.7" y="152.5" transform="rotate(-90 267.7 152.5)">9</text>
<text x="270.3" y="153" transform="rotate(-90 270.3 153)">10</text>
<text x="74.3" y="156.7" transform="rotate(-90 74.3 156.7)">4.43MHz</text>
<text x="31.5" y="165" transform="rotate(-90 31.5 165)">14</text>
<text x="142.4" y="166">PDWN</text>
<text x="55.6" y="169.5" transform="rotate(-90 55.6 169.5)">11</text>
<text x="75.9" y="169.5" transform="rotate(-90 75.9 169.5)">13</text>
<text x="96.3" y="169" transform="rotate(-90 96.3 169)">5</text>
<text x="116.6" y="169" transform="rotate(-90 116.6 169)">9</text>
<text x="141.8" y="176.1">ENTER</text>
<text x="10.4" y="185.9">D</text>
<text x="31.5" y="184.9" transform="rotate(-90 31.5 184.9)">7</text>
<text x="55.6" y="180.9" transform="rotate(-90 55.6 180.9)">10</text>
<text x="75.9" y="180.9" transform="rotate(-90 75.9 180.9)">12</text>
<text x="96.3" y="180.4" transform="rotate(-90 96.3 180.4)">6</text>
<text x="116.6" y="180.4" transform="rotate(-90 116.6 180.4)">8</text>
<text x="285.4" y="185.9">D</text>
<text x="35" y="199.9">1</text>
<text x="85" y="199.9">2</text>
<text x="135" y="199.9">3</text>
<text x="185" y="199.9">4</text>
<text x="235" y="199.9">5</text>
<text x="285" y="199.9">6</text>
</g>
<g font-size="1.8" fill="#008484">
<text x="28.4" y="23.4">J5</text>
<text x="63.7" y="22.7">U4</text>
<text x="126.2" y="20.5">GND</text>
<text x="182.1" y="19.3">GND</text>
<text x="193.5" y="19.3">GND</text>
<text x="203.7" y="19.3">GND</text>
<text x="262.4" y="23.5">GND</text>
<text x="24.9" y="25.7">POWER IN</text>
<text x="59.9" y="28.8">IN</text>
<text x="62.3" y="25">L7805</text>
<text x="65.9" y="28.8">OUT</text>
<text x="76" y="29.3">+5V</text>
<text x="131.4" y="27.7">C1</text>
<text x="140.9" y="29.3">SAA5244A</text>
<text x="144.3" y="27">U1</text>
<text x="187.4" y="26.3">C15</text>
<text x="187.5" y="28.6">10uF</text>
<text x="198.8" y="26.4">C16</text>
<text x="199" y="28.7">100nF</text>
<text x="207.8" y="26.4">R11</text>
<text x="207.8" y="28.7">47k</text>
<text x="221" y="28.1">CXA1645P</text>
<text x="224.3" y="25.8">U2</text>
<text x="247" y="26.3">C20</text>
<text x="247.2" y="28.6">100nF</text>
<text x="43.6" y="35.2">100nF</text>
<text x="43.8" y="31.5">C27</text>
<text x="54.1" y="31.5">C13</text>
<text x="54.1" y="33.8">10uF</text>
<text x="65.4" y="33" transform="rotate(-90 65.4 33)">GND</text>
<text x="108.4" y="35.4">GND</text>
<text x="121.4" y="32.2">+5V</text>
<text x="131.6" y="30">100nF</text>
<text x="135.6" y="32.6">VDD</text>
<text x="135.6" y="35.2">OSCOUT</text>
<text x="215.6" y="31.4">IREF</text>
<text x="215.6" y="33.9">VREF</text>
<text x="231.5" y="31.4">VCC</text>
<text x="247.6" y="34.9">100nF</text>
<text x="248.6" y="32.6">C14</text>
<text x="262.7" y="31.8">+5V</text>
<text x="33.7" y="40.9">GND GND</text>
<text x="49" y="40.9">GND</text>
<text x="62.9" y="40.9">GND</text>
<text x="72.8" y="36.6">GND</text>
<text x="118.7" y="37.9">C2</text>
<text x="118.9" y="40.2">100nF GND</text>
<text x="135.6" y="37.7">OSCIN</text>
<text x="135.6" y="40.3">OSCGND</text>
<text x="181.4" y="40.3">J10</text>
<text x="184.9" y="36.7">Y TRAP</text>
<text x="193.8" y="38.8">GND</text>
<text x="206.7" y="41.6">R10</text>
<text x="215.6" y="36.4">COUT</text>
<text x="215.6" y="39">YOUT</text>
<text x="215.6" y="41.5">YTRAP</text>
<text x="227.5" y="36.4">SYNC_IN</text>
<text x="229.1" y="41.5">BFOUT</text>
<text x="229.2" y="39">YCLPC</text>
<text x="257.3" y="38.8">GND</text>
<text x="28.4" y="45.9">GND</text>
<text x="33.6" y="45.3">GND</text>
<text x="85.8" y="45.8">PANEL</text>
<text x="86.1" y="43.5">J11</text>
<text x="108.7" y="42.3">+5V</text>
<text x="116.8" y="44.1">100nF</text>
<text x="122.1" y="46.7">C3</text>
<text x="135.6" y="42.8">VSS</text>
<text x="135.6" y="45.3">REF+</text>
<text x="135.6" y="47.9">BLACK</text>
<text x="168.4" y="46.1">+5V</text>
<text x="197.3" y="44.2">GND</text>
<text x="206.8" y="44.1">16k</text>
<text x="215.6" y="44.1">FO</text>
<text x="215.6" y="46.6">VCC</text>
<text x="231" y="46.6">SCIN</text>
<text x="231" y="44.1">NPIN</text>
<text x="242.1" y="43.9">GND</text>
<text x="259.1" y="47.6">100nF</text>
<text x="260" y="45.3">C23</text>
<text x="73.2" y="53.8">+5V</text>
<text x="108.4" y="48.1">GND</text>
<text x="109.7" y="51">GND</text>
<text x="118" y="51.7">GND</text>
<text x="118.3" y="53">R1</text>
<text x="126.8" y="53">27k</text>
<text x="135.6" y="50.4">CVBS</text>
<text x="135.6" y="53">IREF</text>
<text x="193.7" y="49.3">C17</text>
<text x="193.9" y="51.6">100nF</text>
<text x="215.6" y="49.1">CVOUT</text>
<text x="215.6" y="51.7">BOUT</text>
<text x="232.2" y="51.7">BIN</text>
<text x="23.4" y="58">A7</text>
<text x="31.1" y="56.8" transform="rotate(-90 31.1 56.8)">GND</text>
<text x="33.7" y="56.8" transform="rotate(-90 33.7 56.8)">GND</text>
<text x="39.4" y="58">D13</text>
<text x="73" y="59.4">GND</text>
<text x="114.9" y="58.2">C4</text>
<text x="124.9" y="58.2">GND</text>
<text x="135.6" y="55.5">VDD</text>
<text x="135.6" y="58">POL</text>
<text x="168" y="54.4">GND</text>
<text x="204.9" y="59.5">GND</text>
<text x="215.6" y="54.2">GOUT</text>
<text x="215.6" y="56.8">ROUT</text>
<text x="215.6" y="59.3">GND</text>
<text x="231.3" y="59.3">GND</text>
<text x="232.1" y="54.2">GIN</text>
<text x="232.2" y="56.8">RIN</text>
<text x="242.1" y="59.1">GND</text>
<text x="259.1" y="57.8">100nF</text>
<text x="260" y="55.5">C24</text>
<text x="23.4" y="65.7">A4</text>
<text x="23.4" y="63.1">A5</text>
<text x="23.4" y="60.6">A6</text>
<text x="39.4" y="65.7">D10</text>
<text x="39.4" y="63.1">D11</text>
<text x="39.4" y="60.6">D12</text>
<text x="51.6" y="64.9">ARDUINO</text>
<text x="51.7" y="62.6">J9</text>
<text x="87.8" y="65.6">MISC</text>
<text x="89.1" y="63">J7</text>
<text x="104.9" y="62.7">+5V</text>
<text x="115.1" y="60.5">100nF</text>
<text x="117.4" y="64.3">GND</text>
<text x="124.9" y="65.8">GND</text>
<text x="135.6" y="60.6">STTV/LFB</text>
<text x="135.6" y="63.1">VCR/FFB</text>
<text x="135.6" y="65.7">VSS</text>
<text x="223.7" y="64.8">U3</text>
<text x="242.8" y="64.2">100nf</text>
<text x="243.5" y="61.8">C26</text>
<text x="260" y="65.7">C25</text>
<text x="23.4" y="70.7">A2</text>
<text x="23.4" y="68.2">A3</text>
<text x="31.9" y="66.8">A1</text>
<text x="40.4" y="70.7">D8</text>
<text x="40.4" y="68.2">D9</text>
<text x="73.3" y="71.9">+5V</text>
<text x="109.3" y="67.7">+5V</text>
<text x="122.5" y="70.9">C5</text>
<text x="135.6" y="68.2">R</text>
<text x="135.6" y="70.7">G</text>
<text x="151.5" y="70.7">SDA</text>
<text x="184.3" y="71.3">IR1</text>
<text x="231.7" y="69.4">LM1881</text>
<text x="244" y="71.9">R4</text>
<text x="259.1" y="68">100nF</text>
<text x="23.4" y="75.8">A0</text>
<text x="23.4" y="73.3">A1</text>
<text x="40.4" y="73.3">D7</text>
<text x="40.4" y="75.8">D6</text>
<text x="73" y="77.1">GND</text>
<text x="105.2" y="74.7">RV1</text>
<text x="105.4" y="77">10k</text>
<text x="122.8" y="73.2">100nF</text>
<text x="135.6" y="73.3">B</text>
<text x="135.6" y="75.8">RGBREF</text>
<text x="151.7" y="73.3">SCL</text>
<text x="154" y="75.8">Y</text>
<text x="180.8" y="73.6">IR Receiver</text>
<text x="191.6" y="76.2">+5V</text>
<text x="215.6" y="77.1">BURST</text>
<text x="215.6" y="74.5">O/E</text>
<text x="225.4" y="76.3" transform="rotate(-90 225.4 76.3)">GND</text>
<text x="231.1" y="77.1">INT</text>
<text x="243.2" y="74.2">680k</text>
<text x="252.2" y="76.9">GND</text>
<text x="23.4" y="80.9">AREF</text>
<text x="40.4" y="83.4">D3</text>
<text x="40.4" y="80.9">D4</text>
<text x="40.4" y="78.4">D5</text>
<text x="87.7" y="82.1">SERIAL</text>
<text x="89.1" y="79.5">J6</text>
<text x="124.9" y="81.1">GND</text>
<text x="135.6" y="78.4">BLAN</text>
<text x="135.6" y="80.9">VSS</text>
<text x="145.9" y="78.4">ODD/EVEN</text>
<text x="151.3" y="80.9">COR</text>
<text x="191.3" y="78.2">GND</text>
<text x="215.6" y="82.2">CSYNC</text>
<text x="215.6" y="79.6">FRAME</text>
<text x="225.4" y="83.1" transform="rotate(-90 225.4 83.1)">VCC</text>
<text x="228.4" y="79.6">VIDEO</text>
<text x="23.4" y="88.5">RESET</text>
<text x="37.7" y="88.5">D1/TX</text>
<text x="40.4" y="86">D2</text>
<text x="73" y="89.8">GND</text>
<text x="73.3" y="84.6">+5V</text>
<text x="108.7" y="84.1">GND</text>
<text x="23.4" y="91.1">RESET</text>
<text x="37.5" y="91.1">D0/RX</text>
<text x="89.1" y="92.2">J8</text>
<text x="89.1" y="94.8">I2C</text>
<text x="222.8" y="91.6">+5V</text>
<text x="28.6" y="97.5" transform="rotate(-90 28.6 97.5)">+5V</text>
<text x="31.1" y="97.5" transform="rotate(-90 31.1 97.5)">3V3</text>
<text x="36.2" y="97.5" transform="rotate(-90 36.2 97.5)">VIN</text>
<text x="73.3" y="97.3">+5V</text>
<text x="24.7" y="108.8">Arduino_Nano_v3.x</text>
<text x="132.5" y="108.2">GND</text>
<text x="144" y="108.2">GND</text>
<text x="154.1" y="108.2">GND</text>
<text x="172.8" y="112.1">+5V</text>
<text x="180.4" y="112.1">+5V</text>
<text x="37.3" y="118.8">33pF</text>
<text x="37.7" y="116.5">C21</text>
<text x="110.5" y="119.7">+5V</text>
<text x="136.6" y="117.5">POWER</text>
<text x="136.8" y="115.2">D1</text>
<text x="148.1" y="117.5">SYNC</text>
<text x="148.3" y="115.2">D2</text>
<text x="158.2" y="117.5">TEXT</text>
<text x="158.4" y="115.2">D3</text>
<text x="176" y="119.1">R16</text>
<text x="183.7" y="119.1">R17</text>
<text x="200.1" y="117.9">R3</text>
<text x="212.8" y="117.9">R7</text>
<text x="225.5" y="117.9">R6</text>
<text x="238.2" y="117.9">R5</text>
<text x="250.9" y="117.9">R8</text>
<text x="264.9" y="117.9">R9</text>
<text x="28.3" y="123">GND</text>
<text x="45.2" y="125.5">R12</text>
<text x="58.1" y="125.5">Y1</text>
<text x="78.4" y="125.5">U5A</text>
<text x="136.6" y="125.3">1k</text>
<text x="136.7" y="123">R13</text>
<text x="148.1" y="125.3">1k</text>
<text x="148.1" y="123">R14</text>
<text x="158.2" y="125.3">1k</text>
<text x="158.3" y="123">R15</text>
<text x="176.1" y="121.5">10k</text>
<text x="183.7" y="121.5">10k</text>
<text x="200.2" y="120.2">75R</text>
<text x="201.3" y="125.4">C7</text>
<text x="212.9" y="120.2">75R</text>
<text x="214.1" y="125.4">C10</text>
<text x="225.6" y="120.2">75R</text>
<text x="226.7" y="125.4">C9</text>
<text x="238.3" y="120.2">75R</text>
<text x="239.4" y="125.4">C8</text>
<text x="251" y="120.2">75R</text>
<text x="252.2" y="125.4">C11</text>
<text x="264.9" y="120.2">75R</text>
<text x="266.2" y="125.4">C12</text>
<text x="28.3" y="130.6">GND</text>
<text x="45.3" y="127.8">4.7M</text>
<text x="58.7" y="127.8">4.43 MHz</text>
<text x="78.7" y="127.8">74HCT04</text>
<text x="99.3" y="129.2">X1</text>
<text x="106.9" y="131.7">EN</text>
<text x="112.4" y="129.4" transform="rotate(-90 112.4 129.4)">Vcc</text>
<text x="112.9" y="131.7">OUT</text>
<text x="201.6" y="127.7">220uF</text>
<text x="214.3" y="127.7">220uF</text>
<text x="227" y="127.7">220uF</text>
<text x="239.7" y="127.7">220uF</text>
<text x="252.4" y="127.7">220uF</text>
<text x="266.3" y="127.7">220uF</text>
<text x="37.3" y="136.8">33pF</text>
<text x="37.7" y="134.3">C22</text>
<text x="93.1" y="133">CXO_DIP14</text>
<text x="112.4" y="135.9" transform="rotate(-90 112.4 135.9)">GND</text>
<text x="132.6" y="132.2">+5V</text>
<text x="78.5" y="140.7">U5B</text>
<text x="78.7" y="143">74HCT04</text>
<text x="109.9" y="143.8">GND</text>
<text x="185.6" y="143.1">C6</text>
<text x="151.8" y="148.6">SW1</text>
<text x="184.1" y="145.4">100nF</text>
<text x="246.4" y="146.4">+5V</text>
<text x="151.9" y="150.9">PUP</text>
<text x="162.1" y="155.6">GND</text>
<text x="188.2" y="154.6">75R</text>
<text x="189.4" y="152.1">R2</text>
<text x="202.1" y="150.2">J1</text>
<text x="202.5" y="152.5">Video In</text>
<text x="227.5" y="150.2">J2</text>
<text x="227.9" y="152.5">Video Out</text>
<text x="30.5" y="157.8">+5V</text>
<text x="151" y="161.1">PDWN</text>
<text x="151.8" y="158.8">SW2</text>
<text x="192.5" y="161.5">GND</text>
<text x="197.6" y="159">GND</text>
<text x="223" y="159">GND</text>
<text x="256.9" y="159.9">VIDEO</text>
<text x="258.7" y="157.6">J3</text>
<text x="53.8" y="162.8">GND</text>
<text x="74.1" y="162.8">GND</text>
<text x="94.4" y="162.8">GND</text>
<text x="114.8" y="162.8">GND</text>
<text x="162.1" y="165.8">GND</text>
<text x="32.4" y="170.9" transform="rotate(-90 32.4 170.9)">VCC</text>
<text x="37.8" y="173.8">U5G</text>
<text x="60.7" y="173.8">U5E</text>
<text x="81" y="173.8">U5F</text>
<text x="101.3" y="173.8">U5C</text>
<text x="121.6" y="173.8">U5D</text>
<text x="150.7" y="171.3">ENTER</text>
<text x="151.8" y="169">SW3</text>
<text x="38.1" y="176.1">74HCT04</text>
<text x="60.9" y="176.1">74HCT04</text>
<text x="81.3" y="176.1">74HCT04</text>
<text x="101.6" y="176.1">74HCT04</text>
<text x="121.9" y="176.1">74HCT04</text>
<text x="162.1" y="175.9">GND</text>
<text x="32.4" y="181.4" transform="rotate(-90 32.4 181.4)">GND</text>
<text x="29.9" y="192">GND</text>
</g>
<g font-size="1.8" fill="#0000c2">
<text x="39.4" y="19">POWER SUPPLY</text>
<text x="135.9" y="20.3">TELETEXT DECODER</text>
<text x="219.7" y="20.3">PAL ENCODER</text>
<text x="141" y="104.1">INDICATORS</text>
<text x="172.7" y="107.9">I2C Pullups</text>
<text x="222.2" y="102.8">OUTPUT SECTION</text>
<text x="76.2" y="109.2">CLOCK GENERATOR</text>
<text x="238.8" y="109.2">Optional</text>
<text x="48.3" y="114.3">Colour Subcarrier</text>
<text x="101.6" y="114.3">Teletext Clock</text>
</g>
<text font-size=".5" fill="#840000" x="26.7" y="35.1">Mounting</text>
</svg>
